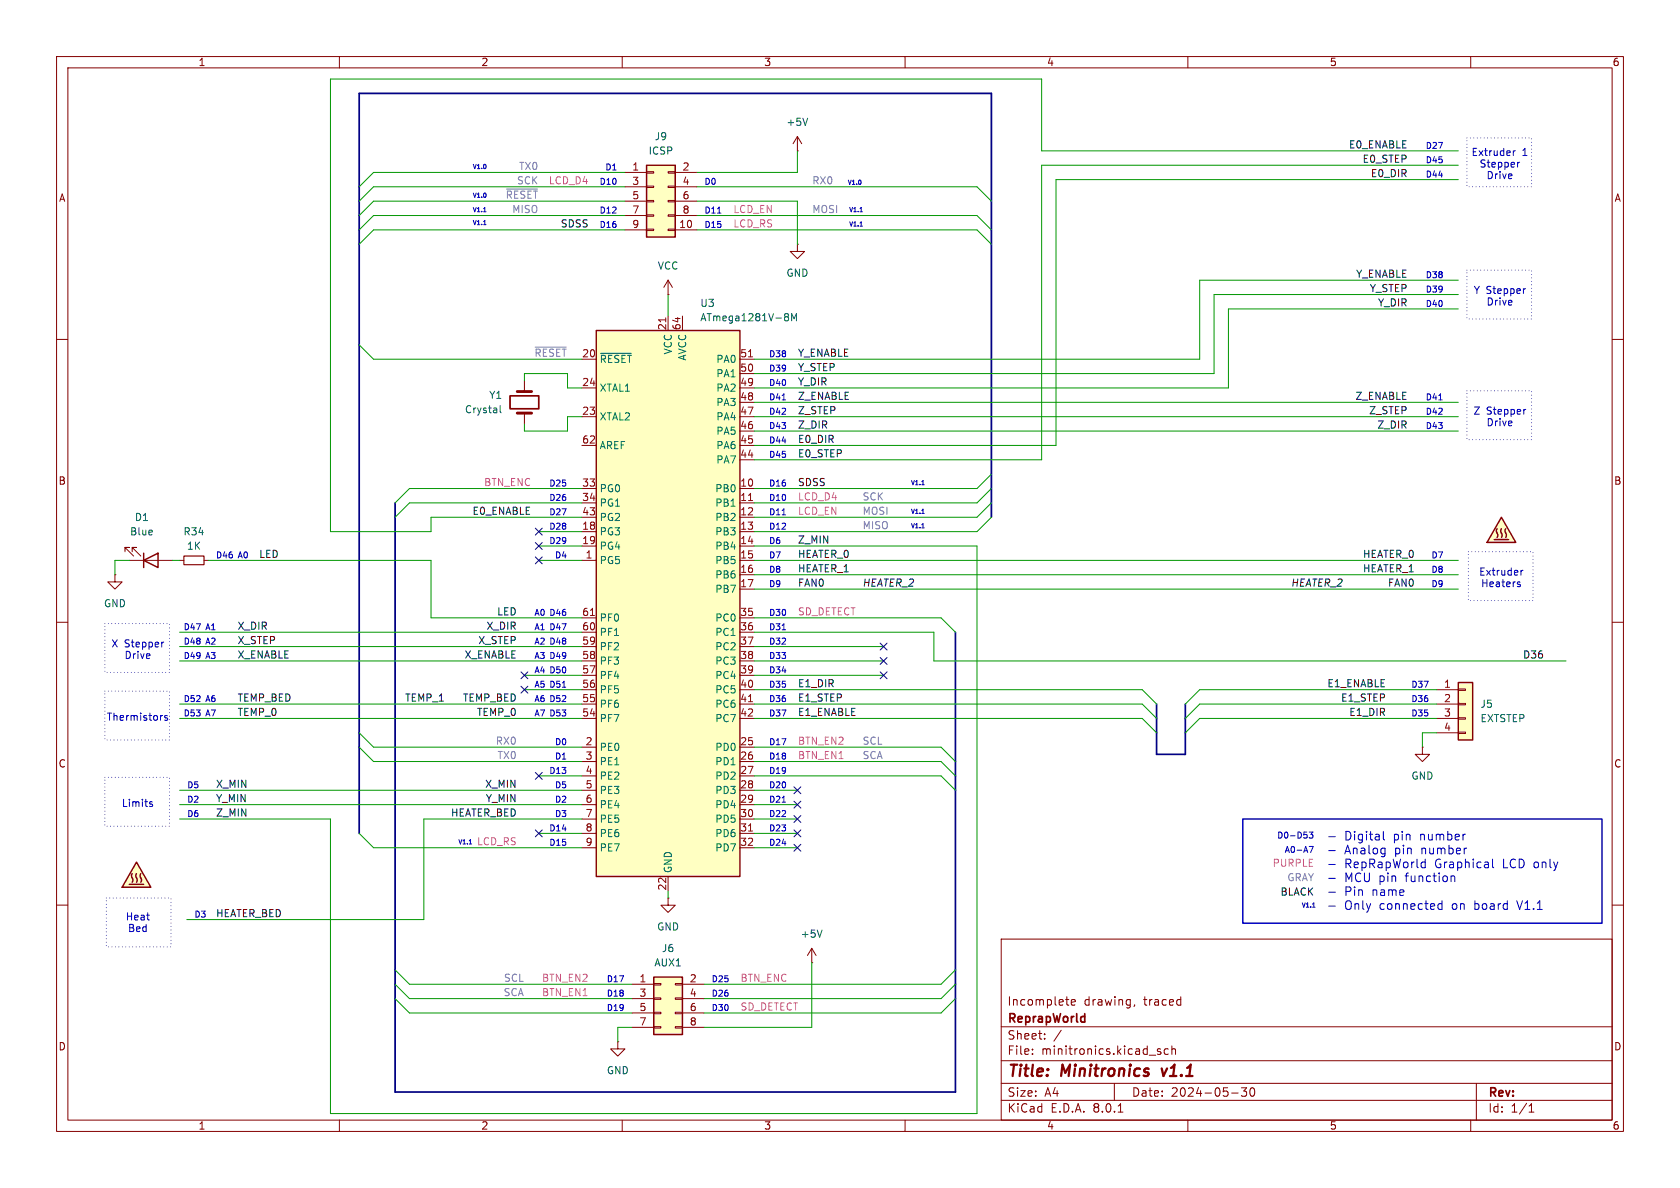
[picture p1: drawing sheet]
<svg xmlns="http://www.w3.org/2000/svg" width="297mm" height="210mm" viewBox="0 0 297 210" stroke-linecap="round" stroke-linejoin="round" font-family="sans-serif">
<g fill="none" stroke="#840000" stroke-width=".18">
<path d="M10 10h277v190h-277zM12 12h273v186h-273zM60 10v2M110 10v2M160 10v2M210 10v2M260 10v2M10 60h2M285 60h2M92.7 67.3v1.9M92.7 73v1.9M10 110h2"/>
<path d="M285 110h2M10 160h2M285 160h2M143.5 170.2h.1M143.5 167.6l-.8 1.3M143.5 167.6v2.6M143.5 167.6l.8 1.3M177 166h108v32h-108zM188.4 176.7h.6M188.8 177.7h.2M189.4 177.2l.7-.1-.1-.3-.4-.1-.2 .2 .1 .7h.5M200.6 177.6l-.1 .3"/>
<path d="M208.6 176.7l.1 .1M208.7 176.2v1.5M208.7 177.6l-.1 .1M60 198v2M110 198v2M160 198v2M177 194.5h108M177 191.5h108M177 187.5h108M177 181.5h108M182.5 186.3v.1M182.5 185.5v.1"/>
<path d="M184.7 183.6v.1M184.7 182.8v.1M187.6 182.1l-1.3 2M197 191.5v3M197.7 196.6h.8M205.2 185.5l-.4-.1-.2 .2 .1 .2 .5 .2v.3h-.6M206.5 185.5l-.4-.1-.3 .3v.4l.2 .2h.5M207.2 185.5l.2-.1 .3 .1 .1 .9M207.2 184.9v1.5M210 198v2M217.7 193.2h1.2M219.5 192.3h.9l-.5 .6 .4 .1v.7l-.2 .1h-.4l-.2-.1"/>
<path d="M221.2 192.4l.1-.1a.81 .81 0 0 1 .6 .6 .81 .81 0 0 1-.3 .8l-.1 .1a.81 .81 0 0 1-.6-.6 .81 .81 0 0 1 .3-.8zM260 198v2M261 191.5v6.5M270.3 196.6h.9M270.3 195.5l.4-.4v1.5"/>
</g>
<path d="M205.4 188.9l.3 1.3" fill="none" stroke="#840000" stroke-width=".4"/>
<path d="M90.2 70h5v2.3h-5zM191.6 179.7l.2 .1M191.8 179.2v1.5M191.8 180.6l-.2 .1" fill="none" stroke="#840000" stroke-width=".3"/>
<path d="M91.4 69.2h2.6M91.4 73h2.6" fill="none" stroke="#840000" stroke-width=".51"/>
<path d="M88.4 71.7v1.1l.2 .2M145.3 164.4l-.4 1.3" fill="none" stroke="#006464" stroke-width=".18"/>
<path d="M114.3 29.2h5.1v12.7h-5.1z" fill="#ffffc2"/>
<g fill="none" stroke="#840000" stroke-width=".18">
<path d="M110.5 30.5h3.8M110.5 33h3.8M110.5 35.6h3.8M110.5 38.1h3.8M114.3 38h1.3v.2h-1.3zM114.3 35.4h1.3v.3h-1.3zM114.3 32.9h1.3v.2h-1.3zM114.3 30.4h1.3v.2h-1.3zM118.1 38h1.3v.2h-1.3zM118.1 35.4h1.3v.3h-1.3zM118.1 32.9h1.3v.2h-1.3zM118.1 30.4h1.3v.2h-1.3z"/>
<path d="M119.4 30.5h3.8M119.4 33h3.8M119.4 35.6h3.8M119.4 38.1h3.8M141 26.7h.1M141 24.1l-.8 1.3M141 24.1v2.6M141 24.1l.7 1.3M110.5 40.6h3.8M114.3 40.5h1.3v.3h-1.3zM118.1 40.5h1.3v.3h-1.3zM118.1 52.1h.1"/>
<path d="M118.1 49.5l-.8 1.3M118.1 49.5v2.6M118.1 49.5l.8 1.3M119.4 40.6h3.8M141 43.2v1.3h1.2l-1.2 1.2-1.3-1.2h1.3M141 43.2h.1M22.1 97.5v-.7h.8h-.8l1.5 1.5M22.9 99.1h7.6M23.4 97.5v-.7h.7h-.7l1.5 1.5M31.7 99.1h.8M36.1 99.1h.7M118.1 158.8v1.2h1.3l-1.3 1.3-1.3-1.3h1.3"/>
<path d="M118.1 158.8h.1M109.2 184.2v1.2h1.3l-1.3 1.3-1.3-1.3h1.3M109.2 184.2h.1"/>
</g>
<path d="M114.3 29.2h5.1v12.7h-5.1zM25.4 99.1l2.5-1.3v2.5zM25.4 97.8v2.5" fill="none" stroke="#840000" stroke-width=".25"/>
<path d="M32.5 98.3h3.6v1.5h-3.6z" fill="none" stroke="#840000" stroke-width=".2"/>
<path d="M142.8 20.9l-.4 1.3" fill="none" stroke="#006464" stroke-width=".18"/>
<path d="M115.6 172.7h5v10.2h-5z" fill="#ffffc2"/>
<g fill="none" stroke="#840000" stroke-width=".18">
<path d="M111.8 174h3.8M111.8 176.5h3.8M111.8 179.1h3.8M115.6 178.9h1.2v.3h-1.2zM115.6 176.4h1.2v.3h-1.2zM115.6 173.9h1.2v.2h-1.2zM119.4 178.9h1.2v.3h-1.2zM119.4 176.4h1.2v.3h-1.2zM119.4 173.9h1.2v.2h-1.2zM120.6 174h3.9M120.6 176.5h3.9M120.6 179.1h3.9"/>
<path d="M111.8 181.6h3.8M115.6 181.5h1.2v.2h-1.2zM119.4 181.5h1.2v.2h-1.2zM120.6 181.6h3.9"/>
</g>
<path d="M115.6 172.7h5v10.2h-5z" fill="none" stroke="#840000" stroke-width=".25"/>
<path d="M257.8 120.7h2.5v10.1h-2.5z" fill="#ffffc2"/>
<path d="M251.5 132.1v1.3h1.2l-1.2 1.2-1.3-1.2h1.3M251.5 132.1h.1M254 121.9h3.8M254 124.5h3.8M254 127h3.8M254 129.5h3.8M257.8 129.4h1.3v.3h-1.3zM257.8 126.9h1.3v.2h-1.3zM257.8 124.3h1.3v.3h-1.3zM257.8 121.8h1.3v.2h-1.3z" fill="none" stroke="#840000" stroke-width=".18"/>
<path d="M257.8 120.7h2.5v10.1h-2.5z" fill="none" stroke="#840000" stroke-width=".25"/>
<path d="M105.4 58.4h25.4v96.5h-25.4z" fill="#ffffc2"/>
<path d="M105.4 58.4h25.4v96.5h-25.4z" fill="none" stroke="#840000" stroke-width=".25"/>
<g fill="none" stroke="#840000" stroke-width=".18">
<path d="M118.1 55.9v2.5M120.6 55.9v2.5M102.9 63.5h2.5M102.9 73.7h2.5M102.9 68.6h2.5M102.9 78.7h2.5M130.8 63.5h2.5M130.8 73.7h2.5M130.8 68.6h2.5M130.8 78.7h2.5M130.8 76.2h2.5M130.8 71.1h2.5"/>
<path d="M130.8 66h2.5M102.9 99.1h2.5M102.9 86.4h2.5M102.9 88.9h2.5M102.9 91.4h2.5M102.9 94h2.5M102.9 96.5h2.5M130.8 99.1h2.5M130.8 86.4h2.5M130.8 88.9h2.5M130.8 91.4h2.5M130.8 94h2.5"/>
<path d="M130.8 96.5h2.5M130.8 81.3h2.5M20.3 101.6v1.3h1.3l-1.3 1.2-1.3-1.2h1.3M20.3 101.6h.1M102.9 109.2h2.5M102.9 111.8h2.5M102.9 114.3h2.5M102.9 116.8h2.5M102.9 119.4h2.5M130.8 101.6h2.5M130.8 104.1h2.5M130.8 109.2h2.5"/>
<path d="M130.8 111.8h2.5M130.8 114.3h2.5M130.8 116.8h2.5M130.8 119.4h2.5M102.9 132.1h2.5M102.9 134.6h2.5M102.9 137.2h2.5M102.9 139.7h2.5M102.9 121.9h2.5M102.9 124.5h2.5M102.9 127h2.5M130.8 132.1h2.5"/>
<path d="M130.8 134.6h2.5M130.8 137.2h2.5M130.8 139.7h2.5M130.8 121.9h2.5M130.8 124.5h2.5M130.8 127h2.5M102.9 142.2h2.5M102.9 144.8h2.5M102.9 147.3h2.5M102.9 149.9h2.5M118.1 154.9v2.6M130.8 142.2h2.5"/>
<path d="M130.8 144.8h2.5M130.8 147.3h2.5M130.8 149.9h2.5"/>
</g>
<path d="M117.7 56.2v.7M132.3 63.1h.7M132.3 88.5h.7M104.4 108.8h.7M132.3 124h.7M132.3 146.9h.7" fill="none" stroke="#a90000" stroke-width=".18"/>
<path d="M138.9 55.4h.3l.2 .3-.2 .3M138.9 56h.3M139.2 56l.2 .1v.4l-.1 .2h-.4M140 56.7v-1.3l.4 1 .4-1v1.3M106.1 62.5h5.5" fill="none" stroke="#006464" stroke-width=".18"/>
<path d="M24.1 152.4l2.6 4.4h-5.1z" fill="#ffffc2"/>
<path d="M22.9 156.3h2.5M23.4 154.4a1.19 1.19 0 0 0 .1 1.2l-.1 .4M24.1 154.4a1.19 1.19 0 0 0 .2 1.2l-.2 .4M24.1 152.4l2.6 4.4h-5.1zM24.9 154.4a1.06 1.06 0 0 0 .1 1.1l-.1 .5" fill="none" stroke="#840000" stroke-width=".25"/>
<path d="M265.4 91.4l2.6 4.5h-5.1z" fill="#ffffc2"/>
<path d="M264.2 95.4h2.5M264.7 93.5a1.2 1.2 0 0 0 .1 1.1l-.1 .4M265.4 93.5a1.2 1.2 0 0 0 .2 1.1l-.2 .4M265.4 91.4l2.6 4.5h-5.1zM266.2 93.5l-.1 .3 .1 .4a.67 .67 0 0 1 0 .8" fill="none" stroke="#840000" stroke-width=".25"/>
<path d="M89.5 33.4h5.5M94.6 61.4h5.5" fill="none" stroke="#848484" stroke-width=".18"/>
<path d="M126.8 37.7h.7M138.3 70.7h.6M254.4 70.7h.6M138.3 91h.6M138.3 111.3h.6M99.4 121.5h.6M138.3 141.8h.6M231.4 149.6h.8l-.5 1.1M231.4 147.1h.7l-.3 .4 .3 .1v.5l-.2 .1-.5-.1" fill="none" stroke="#00f" stroke-width=".18"/>
<g fill="none" stroke="#0000c2" stroke-width=".18">
<path d="M85.5 37.4h.4M85.5 39.7h.4M152 40h.5M152 37.4h.5M267.5 26.6v.9M267.9 26.6l-.4 .3M268.3 28.7v.8M268.7 28.7l-.4 .2M269.7 51l-.3 .1M269.7 72.4h-.2M163 90.8h.4M163 85.7h.4"/>
<path d="M163 93.3h.4M28.9 113.5l-.2 .1M268.4 103.3l.3 .1 .1 .1-.2 .2h-.2M268.4 102.9h.3M268.9 100.8v.9M269.2 100.8l-.3 .3M28.6 126.5h.1M29.6 126.5h-.3l-.2 .2 .1 .1 .4 .2v.3h-.5M26.5 142.1l.5 .2-.1 .2-.3 .1M26.5 141.8h.4M82.9 149.2h.5M234.9 147.9h1.2"/>
<path d="M234.9 150.4h1.2M234.9 152.8h1.2M234.9 155.3h1.2M234.9 157.7h1.2M244.6 147v1.3l.2 .2M251.5 152.4l.5 .1M252 151.9v1.5M252 153.3l-.5 .1M254.9 159.2v1.6M254.9 159.8l-.4-.1-.2 .2M256.7 154.8l-.1 .1M257 154.8l.2 .3v.8"/>
<path d="M263.9 151.9v1.3l.2 .2M232 160.4h.5M234.9 160.2h1.2M254.3 160.6l.2 .2 .4-.1"/>
</g>
<path d="M259.3 24.4h11.5v8.6h-11.5zM259.3 47.8h11.5v8.6h-11.5zM259.3 69.1h11.5v8.6h-11.5zM259.6 97.5h11.4v8.7h-11.4zM18.5 110.2h11.5v8.7h-11.5zM18.5 137.4h11.5v8.7h-11.5zM18.5 122.2h11.5v8.6h-11.5zM18.8 158.8h11.4v8.6h-11.4z" fill="none" stroke="#0000c2" stroke-width=".18" stroke-dasharray="0 .6"/>
<path d="M219.7 144.8h63.5v18.4h-63.5z" fill="none" stroke="#0000c2" stroke-width=".25"/>
<path d="M69.8 88.9v104.1h99.1v-81.2M175.3 91.4v-74.9h-111.8v130.8M204.5 124.5v8.9h5v-8.9" fill="none" stroke="#000084" stroke-width=".3"/>
<g fill="none" stroke="#009600" stroke-width=".18">
<path d="M110.5 30.5h-44.5l-2.5 2.5M110.5 35.6h-44.5l-2.5 2.5M110.5 33h-44.5l-2.5 2.6M110.5 38.1h-44.5l-2.5 2.5M123.2 35.6h17.8v7.6M123.2 33h49.5l2.6 2.6M123.2 38.1h49.5l2.6 2.5M141 26.7v3.8h-17.8M257.8 26.7h-73.7v-12.7h-125.7v80h17.8v-2.6h26.7M257.8 29.2h-73.7v52.1h-50.8M257.8 31.8h-71.1v46.9h-53.4M110.5 40.6h-44.5l-2.5 2.6"/>
<path d="M118.1 52.1v3.8M123.2 40.6h49.5l2.6 2.6M257.8 52.1h-43.2v13.9h-81.3M257.8 54.6h-40.6v14h-83.9M257.8 49.5h-45.7v14h-78.8M63.5 61l2.5 2.5h36.9M92.7 67.3v-1.3h7.6v2.6h2.6M102.9 73.7h-2.6v2.5h-7.6v-1.3M133.3 76.2h124.5M133.3 73.7h124.5M133.3 71.1h124.5M22.9 99.1h-2.6v2.5"/>
<path d="M30.5 99.1h1.2M36.8 99.1h39.4v10.1h26.7M95.2 99.1h7.7M95.2 94h7.7M95.2 96.5h7.7M102.9 88.9h-30.5l-2.6 2.5M102.9 86.4h-30.5l-2.6 2.5M133.3 96.5h39.4v100.4h-114.3v-52.1h-26.7M133.3 99.1h124.5M175.3 91.4l-2.6 2.6h-39.4M175.3 86.4l-2.6 2.5h-39.4M175.3 83.8l-2.6 2.6h-39.4"/>
<path d="M175.3 88.9l-2.6 2.5h-39.4M31.7 116.8h71.2M31.7 111.8h71.2M31.7 114.3h71.2M92.7 119.4h10.2M133.3 109.2h33.1l2.5 2.6M133.3 119.4h22.9M133.3 116.8h22.9M133.3 111.8h31.8v5h111.8M133.3 114.3h22.9M133.3 101.6h124.5M133.3 104.1h124.5"/>
<path d="M31.7 124.5h71.2M31.7 139.7h71.2M31.7 127h71.2M63.5 129.5l2.5 2.6h36.9M63.5 132.1l2.5 2.5h36.9M92.7 121.9h10.2M95.2 137.2h7.7M133.3 124.5h68.6l2.6 2.5M133.3 121.9h68.6l2.6 2.6M133.3 132.1h33.1l2.5 2.5M133.3 137.2h33.1l2.5 2.5M133.3 139.7h7.7"/>
<path d="M133.3 134.6h33.1l2.5 2.6M133.3 127h68.6l2.6 2.5M254 124.5h-41.9l-2.6 2.5M254 121.9h-41.9l-2.6 2.6M254 127h-41.9l-2.6 2.5M254 129.5h-2.5v2.6M31.7 142.2h71.2M63.5 147.3l2.5 2.6h36.9M95.2 147.3h7.7M102.9 144.8h-28v17.8h-41.9M118.1 157.5v1.3M133.3 147.3h7.7"/>
<path d="M133.3 149.9h7.7M133.3 142.2h7.7M133.3 144.8h7.7M69.8 174l2.6 2.5h39.4M69.8 171.5l2.6 2.5h39.4M69.8 176.5l2.6 2.6h39.4M143.5 170.2v11.4h-19M168.9 174l-2.5 2.5h-41.9M168.9 171.5l-2.5 2.5h-41.9M168.9 176.5l-2.5 2.6h-41.9M111.8 181.6h-2.6v2.6"/>
</g>
<g fill="none" stroke="#000084" stroke-width=".18">
<path d="M94.6 93.4l1.3 1.2M94.6 95.9l1.3 1.2M94.6 98.5l1.3 1.2M95.9 93.4l-1.3 1.2M95.9 95.9l-1.3 1.2M95.9 98.5l-1.3 1.2M92.1 118.8l1.2 1.2M93.3 118.8l-1.2 1.2M155.6 116.2l1.2 1.2M155.6 118.8l1.2 1.2M155.6 113.7l1.2 1.2M156.8 116.2l-1.2 1.2"/>
<path d="M156.8 118.8l-1.2 1.2M156.8 113.7l-1.2 1.2M92.1 121.3l1.2 1.2M93.3 121.3l-1.2 1.2M94.6 136.6l1.3 1.2M95.9 136.6l-1.3 1.2M140.4 139.1l1.2 1.2M141.6 139.1l-1.2 1.2M94.6 146.7l1.3 1.2M95.9 146.7l-1.3 1.2M140.4 141.6l1.2 1.2M140.4 146.7l1.2 1.2"/>
<path d="M140.4 144.2l1.2 1.2M140.4 149.3l1.2 1.2M141.6 141.6l-1.2 1.2M141.6 146.7l-1.2 1.2M141.6 144.2l-1.2 1.2M141.6 149.3l-1.2 1.2"/>
</g>
<g font-size="2.8" fill="#840000">
<text x="178" y="190.9">Title:</text>
<text x="187.7" y="190.9">Minitronics</text>
<text x="206.3" y="190.9">v1.1</text>
</g>
<g font-size="2.1" fill="#0000c2">
<text x="237.6" y="148.8">Digital</text>
<text x="246.4" y="148.8">pin</text>
<text x="251.2" y="148.8">number</text>
<text x="237.6" y="151.2">Analog</text>
<text x="237.6" y="153.7">RepRapWorld</text>
<text x="246.6" y="151.2">pin</text>
<text x="251.4" y="151.2">number</text>
<text x="253.7" y="153.7">Graphical</text>
<text x="265.8" y="153.7">LCD only</text>
<text x="237.6" y="156.1">MCU pin</text>
<text x="237.6" y="158.6">Pin</text>
<text x="237.6" y="161.1">Only</text>
<text x="242.6" y="158.6">name</text>
<text x="243.9" y="161.1">connected</text>
<text x="248.6" y="156.1">function</text>
<text x="256.8" y="161.1">on</text>
<text x="260.9" y="161.1">board</text>
<text x="268.7" y="161.1">V1.1</text>
</g>
<g font-size="2.1" fill="#840000">
<text x="178" y="178">Incomplete</text>
<text x="191.6" y="178">drawing,</text>
<text x="202.2" y="178">traced</text>
<text x="178" y="184">Sheet:</text>
<text x="178" y="181.2">ReprapWorld</text>
<text x="178" y="186.7">File:</text>
<text x="184.1" y="186.7">minitronics.kicad_sch</text>
<text x="178" y="196.9">KiCad</text>
<text x="178" y="194.1">Size:</text>
<text x="184.7" y="194.1">A4</text>
<text x="185.7" y="196.9">E.D.A.</text>
<text x="193.3" y="196.9">8.0.1</text>
<text x="200" y="194.1">Date:</text>
<text x="207" y="194.1">2024-05-30</text>
<text x="263" y="194.3">Rev:</text>
<text x="263" y="196.9">Id:</text>
<text x="267.1" y="196.9">1/1</text>
</g>
<g font-size="1.8" fill="#840000">
<text x="35" y="11.9">1</text>
<text x="85" y="11.9">2</text>
<text x="135" y="11.9">3</text>
<text x="185" y="11.9">4</text>
<text x="235" y="11.9">5</text>
<text x="285" y="11.9">6</text>
<text x="10.3" y="35.9">A</text>
<text x="285.3" y="35.9">A</text>
<text x="10.3" y="85.9">B</text>
<text x="285.3" y="85.9">B</text>
<text x="10.3" y="135.9">C</text>
<text x="285.3" y="135.9">C</text>
<text x="10.3" y="185.9">D</text>
<text x="285.3" y="185.9">D</text>
<text x="35" y="199.9">1</text>
<text x="85" y="199.9">2</text>
<text x="135" y="199.9">3</text>
<text x="185" y="199.9">4</text>
<text x="235" y="199.9">5</text>
<text x="285" y="199.9">6</text>
</g>
<g font-size="1.8" fill="#006464">
<text x="138.9" y="22.5">+5V</text>
<text x="114.6" y="27.5">ICSP</text>
<text x="115.6" y="25">J9</text>
<text x="116.2" y="47.9">VCC</text>
<text x="138.9" y="49.1">GND</text>
<text x="123.7" y="54.5">U3</text>
<text x="123.7" y="57">ATmega1281V-8M</text>
<text x="105.9" y="64.4">~{RESET}</text>
<text x="119" y="62.8" transform="rotate(-90 119 62.8)">VCC</text>
<text x="121.5" y="63.8" transform="rotate(-90 121.5 63.8)">AVCC</text>
<text x="126.5" y="64.4">PA0</text>
<text x="86.4" y="70.7">Y1</text>
<text x="105.9" y="69.4">XTAL1</text>
<text x="126.5" y="72">PA3</text>
<text x="126.5" y="69.4">PA2</text>
<text x="126.5" y="66.9">PA1</text>
<text x="82.1" y="73.3">Crystal</text>
<text x="105.9" y="74.5">XTAL2</text>
<text x="126.5" y="77.1">PA5</text>
<text x="126.5" y="74.5">PA4</text>
<text x="105.9" y="79.6">AREF</text>
<text x="126.5" y="82.1">PA7</text>
<text x="126.5" y="79.6">PA6</text>
<text x="105.9" y="87.2">PG0</text>
<text x="105.9" y="89.8">PG1</text>
<text x="126.3" y="87.2">PB0</text>
<text x="126.3" y="89.8">PB1</text>
<text x="22.9" y="94.8">Blue</text>
<text x="23.7" y="92.3">D1</text>
<text x="32.3" y="94.8">R34</text>
<text x="105.9" y="94.8">PG3</text>
<text x="105.9" y="92.3">PG2</text>
<text x="126.3" y="92.3">PB2</text>
<text x="126.3" y="94.8">PB3</text>
<text x="32.9" y="97.4">1K</text>
<text x="105.9" y="99.9">PG5</text>
<text x="105.9" y="97.4">PG4</text>
<text x="126.3" y="97.4">PB4</text>
<text x="126.3" y="99.9">PB5</text>
<text x="18.3" y="107.5">GND</text>
<text x="126.3" y="102.5">PB6</text>
<text x="126.3" y="105">PB7</text>
<text x="105.9" y="112.6">PF1</text>
<text x="105.9" y="110.1">PF0</text>
<text x="126.3" y="110.1">PC0</text>
<text x="126.3" y="112.6">PC1</text>
<text x="105.9" y="117.7">PF3</text>
<text x="105.9" y="115.2">PF2</text>
<text x="126.3" y="115.2">PC2</text>
<text x="126.3" y="117.7">PC3</text>
<text x="105.9" y="125.3">PF6</text>
<text x="105.9" y="122.8">PF5</text>
<text x="105.9" y="120.2">PF4</text>
<text x="126.3" y="120.2">PC4</text>
<text x="126.3" y="122.8">PC5</text>
<text x="126.3" y="125.3">PC6</text>
<text x="261.6" y="125.3">J5</text>
<text x="105.9" y="127.9">PF7</text>
<text x="126.3" y="127.9">PC7</text>
<text x="261.6" y="127.9">EXTSTEP</text>
<text x="105.9" y="132.9">PE0</text>
<text x="105.9" y="135.5">PE1</text>
<text x="126.3" y="132.9">PD0</text>
<text x="126.3" y="135.5">PD1</text>
<text x="105.9" y="138">PE2</text>
<text x="105.9" y="140.6">PE3</text>
<text x="105.9" y="143.1">PE4</text>
<text x="126.3" y="138">PD2</text>
<text x="126.3" y="140.6">PD3</text>
<text x="126.3" y="143.1">PD4</text>
<text x="249.4" y="138">GND</text>
<text x="105.9" y="145.6">PE5</text>
<text x="105.9" y="148.2">PE6</text>
<text x="126.3" y="145.6">PD5</text>
<text x="126.3" y="148.2">PD6</text>
<text x="105.9" y="150.7">PE7</text>
<text x="119" y="154.4" transform="rotate(-90 119 154.4)">GND</text>
<text x="126.3" y="150.7">PD7</text>
<text x="116.1" y="164.7">GND</text>
<text x="141.5" y="166">+5V</text>
<text x="115.6" y="171">AUX1</text>
<text x="116.9" y="168.5">J6</text>
<text x="107.2" y="190.1">GND</text>
</g>
<g font-size="1.8" fill="#0f0f0f">
<text x="238.4" y="26.3">E0_ENABLE</text>
<text x="240.8" y="28.9">E0_STEP</text>
<text x="242.2" y="31.4">E0_DIR</text>
<text x="99" y="40.3">SDSS</text>
<text x="239.6" y="49.2">Y_ENABLE</text>
<text x="242.1" y="51.7">Y_STEP</text>
<text x="243.5" y="54.3">Y_DIR</text>
<text x="141" y="63.2">Y_ENABLE</text>
<text x="141" y="65.7">Y_STEP</text>
<text x="141" y="70.8">Z_ENABLE</text>
<text x="141" y="68.2">Y_DIR</text>
<text x="239.5" y="70.8">Z_ENABLE</text>
<text x="141" y="75.9">Z_DIR</text>
<text x="141" y="73.3">Z_STEP</text>
<text x="241.9" y="73.3">Z_STEP</text>
<text x="243.4" y="75.9">Z_DIR</text>
<text x="141" y="80.9">E0_STEP</text>
<text x="141" y="78.4">E0_DIR</text>
<text x="141" y="86">SDSS</text>
<text x="83.4" y="91.1">E0_ENABLE</text>
<text x="45.7" y="98.7">LED</text>
<text x="141" y="101.3">HEATER_1</text>
<text x="141" y="96.2">Z_MIN</text>
<text x="141" y="98.7">HEATER_0</text>
<text x="240.9" y="101.3">HEATER_1</text>
<text x="240.9" y="98.7">HEATER_0</text>
<text x="141" y="103.8">FAN0</text>
<text x="152.4" y="103.8">HEATER_2</text>
<text x="228.2" y="103.8">HEATER_2</text>
<text x="245.3" y="103.8">FAN0</text>
<text x="41.9" y="111.4">X_DIR</text>
<text x="41.9" y="114">X_STEP</text>
<text x="84.5" y="114">X_STEP</text>
<text x="85.9" y="111.4">X_DIR</text>
<text x="87.8" y="108.9">LED</text>
<text x="41.9" y="116.5">X_ENABLE</text>
<text x="82" y="116.5">X_ENABLE</text>
<text x="269.2" y="116.5">D36</text>
<text x="41.9" y="124.1">TEMP_BED</text>
<text x="71.5" y="124.1">TEMP_1</text>
<text x="81.7" y="124.1">TEMP_BED</text>
<text x="141" y="121.6">E1_DIR</text>
<text x="141" y="124.1">E1_STEP</text>
<text x="234.6" y="121.6">E1_ENABLE</text>
<text x="237" y="124.1">E1_STEP</text>
<text x="41.9" y="126.7">TEMP_0</text>
<text x="84.2" y="126.7">TEMP_0</text>
<text x="141" y="126.7">E1_ENABLE</text>
<text x="238.4" y="126.7">E1_DIR</text>
<text x="38.1" y="141.9">Y_MIN</text>
<text x="38.1" y="139.4">X_MIN</text>
<text x="85.7" y="139.4">X_MIN</text>
<text x="85.8" y="141.9">Y_MIN</text>
<text x="38.1" y="144.4">Z_MIN</text>
<text x="79.6" y="144.4">HEATER_BED</text>
<text x="226.3" y="158.4">BLACK</text>
<text x="38.1" y="162.2">HEATER_BED</text>
</g>
<g font-size="1.8" fill="#0000c2">
<text x="260.1" y="27.8">Extruder</text>
<text x="261.5" y="29.8">Stepper</text>
<text x="269.1" y="27.8">1</text>
<text x="262.7" y="31.9">Drive</text>
<text x="260.4" y="52.2">Y Stepper</text>
<text x="262.7" y="54.2">Drive</text>
<text x="260.4" y="73.5">Z</text>
<text x="262.7" y="75.6">Drive</text>
<text x="262.8" y="73.5">Stepper</text>
<text x="261.4" y="102">Extruder</text>
<text x="261.7" y="104">Heaters</text>
<text x="19.6" y="114.7">X Stepper</text>
<text x="21.9" y="116.7">Drive</text>
<text x="18.8" y="127.6">Thermistors</text>
<text x="21.4" y="142.9">Limits</text>
<text x="22.1" y="162.9">Heat</text>
<text x="22.5" y="165">Bed</text>
</g>
<g font-size="1.8" fill="#848484">
<text x="89.3" y="35.2">~{RESET}</text>
<text x="91.3" y="32.7">SCK</text>
<text x="91.7" y="30.1">TX0</text>
<text x="143.5" y="32.7">RX0</text>
<text x="90.5" y="37.8">MISO</text>
<text x="143.5" y="37.8">MOSI</text>
<text x="94.4" y="63.2">~{RESET} 20</text>
<text x="152.4" y="88.6">SCK</text>
<text x="152.4" y="93.6">MISO</text>
<text x="152.4" y="91.1">MOSI</text>
<text x="87.5" y="131.7">RX0</text>
<text x="152.4" y="131.7">SCL</text>
<text x="87.9" y="134.3">TX0</text>
<text x="152.4" y="134.3">SCA</text>
<text x="227.5" y="155.9">GRAY</text>
<text x="89" y="173.6">SCL</text>
<text x="88.9" y="176.2">SCA</text>
</g>
<g font-size="1.8" fill="#f0f">
<text x="96.9" y="32.7">LCD_D4</text>
<text x="129.5" y="37.8">LCD_EN</text>
<text x="129.5" y="40.3">LCD_RS</text>
<text x="85.5" y="86">BTN_ENC</text>
<text x="141" y="88.6">LCD_D4</text>
<text x="141" y="91.1">LCD_EN</text>
<text x="141" y="108.9">SD_DETECT</text>
<text x="141" y="131.7">BTN_EN2</text>
<text x="141" y="134.3">BTN_EN1</text>
<text x="84.2" y="149.5">LCD_RS</text>
<text x="224.9" y="153.3">PURPLE</text>
<text x="95.7" y="173.6">BTN_EN2</text>
<text x="130.8" y="173.6">BTN_ENC</text>
<text x="95.7" y="176.2">BTN_EN1</text>
<text x="130.8" y="178.7">SD_DETECT</text>
</g>
<g font-size="1.8" fill="#a90000">
<text x="111.7" y="30.2">1</text>
<text x="111.7" y="32.8">3</text>
<text x="111.7" y="35.3">5</text>
<text x="120.6" y="30.2">2</text>
<text x="120.6" y="32.8">4</text>
<text x="120.6" y="35.3">6</text>
<text x="111.7" y="37.8">7</text>
<text x="111.7" y="40.4">9</text>
<text x="120" y="40.4">10</text>
<text x="120.6" y="37.8">8</text>
<text x="117.9" y="58.5" transform="rotate(-90 117.9 58.5)">21</text>
<text x="120.4" y="58.5" transform="rotate(-90 120.4 58.5)">64</text>
<text x="130.8" y="65.8">50</text>
<text x="130.8" y="63.2">51</text>
<text x="102.8" y="68.3">24</text>
<text x="130.8" y="70.9">48</text>
<text x="130.8" y="68.3">49</text>
<text x="102.8" y="73.4">23</text>
<text x="130.8" y="75.9">46</text>
<text x="130.8" y="73.4">47</text>
<text x="102.8" y="78.5">62</text>
<text x="130.8" y="81">44</text>
<text x="130.8" y="78.5">45</text>
<text x="102.8" y="86.1">33</text>
<text x="102.8" y="88.6">34</text>
<text x="130.8" y="86.1">10</text>
<text x="130.8" y="88.6">11</text>
<text x="102.8" y="93.7">18</text>
<text x="102.8" y="91.2">43</text>
<text x="130.8" y="91.2">12</text>
<text x="130.8" y="93.7">13</text>
<text x="102.8" y="96.3">19</text>
<text x="103.4" y="98.8">1</text>
<text x="130.8" y="96.3">14</text>
<text x="130.8" y="98.8">15</text>
<text x="130.8" y="101.3">16</text>
<text x="130.8" y="103.9">17</text>
<text x="102.8" y="111.5">60</text>
<text x="102.8" y="109">61</text>
<text x="130.8" y="109">35</text>
<text x="130.8" y="111.5">36</text>
<text x="102.8" y="119.1">57</text>
<text x="102.8" y="116.6">58</text>
<text x="102.8" y="114">59</text>
<text x="130.8" y="114">37</text>
<text x="130.8" y="116.6">38</text>
<text x="130.8" y="119.1">39</text>
<text x="102.8" y="124.2">55</text>
<text x="102.8" y="121.7">56</text>
<text x="130.8" y="121.7">40</text>
<text x="130.8" y="124.2">41</text>
<text x="255.2" y="121.7">1</text>
<text x="255.2" y="124.2">2</text>
<text x="102.8" y="126.7">54</text>
<text x="103.4" y="131.8">2</text>
<text x="130.8" y="131.8">25</text>
<text x="130.8" y="126.7">42</text>
<text x="255.2" y="126.7">3</text>
<text x="255.2" y="129.3">4</text>
<text x="103.4" y="134.4">3</text>
<text x="103.4" y="136.9">4</text>
<text x="130.8" y="134.4">26</text>
<text x="130.8" y="136.9">27</text>
<text x="103.4" y="139.4">5</text>
<text x="103.4" y="142">6</text>
<text x="130.8" y="139.4">28</text>
<text x="130.8" y="142">29</text>
<text x="103.4" y="144.5">7</text>
<text x="103.4" y="147.1">8</text>
<text x="103.4" y="149.6">9</text>
<text x="130.8" y="144.5">30</text>
<text x="130.8" y="147.1">31</text>
<text x="130.8" y="149.6">32</text>
<text x="117.9" y="157.5" transform="rotate(-90 117.9 157.5)">22</text>
<text x="113" y="173.7">1</text>
<text x="121.8" y="173.7">2</text>
<text x="113" y="176.3">3</text>
<text x="113" y="178.8">5</text>
<text x="121.8" y="176.3">4</text>
<text x="121.8" y="178.8">6</text>
<text x="113" y="181.4">7</text>
<text x="121.8" y="181.4">8</text>
</g>
<g font-size="1.5" fill="#00f">
<text x="251.9" y="26.4">D27</text>
<text x="251.9" y="28.9">D45</text>
<text x="105.9" y="32.7">D10</text>
<text x="106.9" y="30.2">D1</text>
<text x="124.5" y="32.7">D0</text>
<text x="251.9" y="31.5">D44</text>
<text x="105.9" y="40.3">D16</text>
<text x="105.9" y="37.8">D12</text>
<text x="124.5" y="37.8">D11</text>
<text x="124.5" y="40.3">D15</text>
<text x="251.9" y="49.2">D38</text>
<text x="251.9" y="51.8">D39</text>
<text x="251.9" y="54.3">D40</text>
<text x="135.9" y="63.2">D38</text>
<text x="135.9" y="65.7">D39</text>
<text x="135.9" y="68.3">D40</text>
<text x="135.9" y="70.8">D41</text>
<text x="251.9" y="70.8">D41</text>
<text x="135.9" y="75.9">D43</text>
<text x="135.9" y="73.4">D42</text>
<text x="251.9" y="73.4">D42</text>
<text x="251.9" y="75.9">D43</text>
<text x="135.9" y="81">D45</text>
<text x="135.9" y="78.4">D44</text>
<text x="97" y="86.1">D25</text>
<text x="97" y="88.6">D26</text>
<text x="135.9" y="88.6">D10</text>
<text x="135.9" y="86.1">D16</text>
<text x="97" y="91.1">D27</text>
<text x="97" y="93.7">D28</text>
<text x="135.9" y="91.1">D11</text>
<text x="135.9" y="93.7">D12</text>
<text x="38.1" y="98.8">D46</text>
<text x="41.9" y="98.8">A0</text>
<text x="97" y="96.2">D29</text>
<text x="98" y="98.8">D4</text>
<text x="135.9" y="96.2">D6</text>
<text x="135.9" y="101.3">D8</text>
<text x="135.9" y="98.8">D7</text>
<text x="252.9" y="101.3">D8</text>
<text x="252.9" y="98.8">D7</text>
<text x="135.9" y="103.8">D9</text>
<text x="252.9" y="103.8">D9</text>
<text x="32.4" y="111.5">D47</text>
<text x="36.2" y="111.5">A1</text>
<text x="94.3" y="108.9">A0 D46</text>
<text x="94.3" y="111.5">A1 D47</text>
<text x="135.9" y="108.9">D30</text>
<text x="135.9" y="111.5">D31</text>
<text x="32.4" y="114">D48</text>
<text x="32.4" y="116.5">D49</text>
<text x="36.2" y="114">A2</text>
<text x="36.2" y="116.5">A3</text>
<text x="94.3" y="114">A2 D48</text>
<text x="94.3" y="119.1">A4 D50</text>
<text x="94.3" y="116.5">A3 D49</text>
<text x="135.9" y="119.1">D34</text>
<text x="135.9" y="114">D32</text>
<text x="135.9" y="116.5">D33</text>
<text x="32.4" y="124.2">D52</text>
<text x="36.2" y="124.2">A6</text>
<text x="94.3" y="121.6">A5 D51</text>
<text x="94.3" y="124.2">A6 D52</text>
<text x="135.9" y="124.2">D36</text>
<text x="135.9" y="121.6">D35</text>
<text x="249.4" y="121.6">D37</text>
<text x="249.4" y="124.2">D36</text>
<text x="32.4" y="126.7">D53</text>
<text x="36.2" y="126.7">A7</text>
<text x="94.3" y="126.7">A7 D53</text>
<text x="98" y="131.8">D0</text>
<text x="135.9" y="131.8">D17</text>
<text x="135.9" y="126.7">D37</text>
<text x="249.4" y="126.7">D35</text>
<text x="97" y="136.9">D13</text>
<text x="98" y="134.3">D1</text>
<text x="135.9" y="134.3">D18</text>
<text x="135.9" y="136.9">D19</text>
<text x="33" y="139.4">D5</text>
<text x="33" y="141.9">D2</text>
<text x="98" y="141.9">D2</text>
<text x="98" y="139.4">D5</text>
<text x="135.9" y="139.4">D20</text>
<text x="135.9" y="141.9">D21</text>
<text x="33" y="144.5">D6</text>
<text x="97" y="147">D14</text>
<text x="97" y="149.6">D15</text>
<text x="98" y="144.5">D3</text>
<text x="135.9" y="147">D23</text>
<text x="135.9" y="149.6">D24</text>
<text x="135.9" y="144.5">D22</text>
<text x="225.7" y="148.3">D0-D53</text>
<text x="227" y="150.8">A0-A7</text>
<text x="34.3" y="162.3">D3</text>
<text x="107.1" y="173.7">D17</text>
<text x="125.7" y="173.7">D25</text>
<text x="107.1" y="178.8">D19</text>
<text x="107.1" y="176.2">D18</text>
<text x="125.7" y="176.2">D26</text>
<text x="125.7" y="178.8">D30</text>
</g>
<g font-size="1.1" fill="#0000c2">
<text x="83.4" y="35.2">V1.0</text>
<text x="83.4" y="30.1">V1.0</text>
<text x="149.7" y="32.9">V1.0</text>
<text x="83.4" y="37.7">V1.1</text>
<text x="83.4" y="40">V1.1</text>
<text x="150" y="40.2">V1.1</text>
<text x="150" y="37.7">V1.1</text>
<text x="160.9" y="86">V1.1</text>
<text x="160.9" y="91">V1.1</text>
<text x="160.9" y="93.6">V1.1</text>
<text x="80.9" y="149.5">V1.1</text>
<text x="230" y="160.6">V1.1</text>
</g>
</svg>
